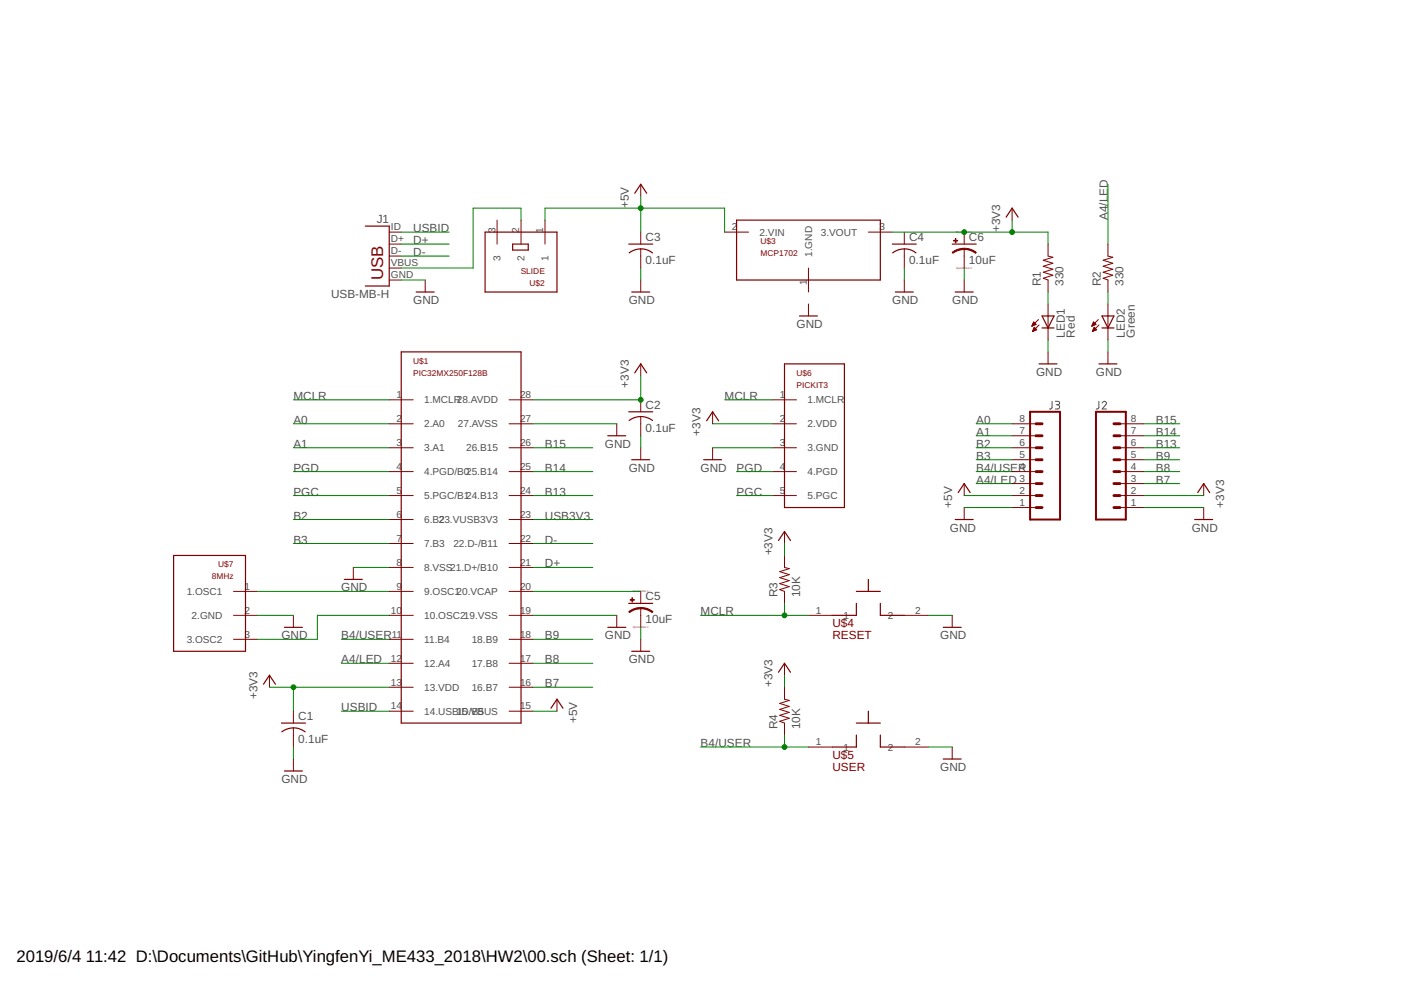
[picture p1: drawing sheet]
<svg xmlns="http://www.w3.org/2000/svg" width="297mm" height="210mm" viewBox="0 0 297 210" stroke-linecap="round" stroke-linejoin="round" font-family="sans-serif">
<path d="M223.1 85.1l-.1 1.4-.5 .2M223.8 85.1h.5a.36 .36 0 0 1 .4 .3 .36 .36 0 0 1-.4 .4h-.4M224.2 85.8a.46 .46 0 0 1 .5 .5 .46 .46 0 0 1-.5 .4h-.4M233 85.1l-.1 1.4-.5 .2M233.7 85.4a.44 .44 0 0 1 .6-.3 .44 .44 0 0 1 .1 .7l-.7 .9h.9" fill="none" stroke="#505050" stroke-width=".21"/>
<g fill="none" stroke="#800000" stroke-width=".21">
<path d="M135.8 39.1v2.5M82.5 51.8h2.6M82.5 54.3h2.6M82.5 56.8h2.6M82.5 59.4h2.6M82.5 49.2h2.6M90.1 59.4v2.5M105.4 46.7v5.1M110.5 46.7v5.1M115.5 46.7v5.1M135.8 49.2v2.6M135.8 52.8v4"/>
<path d="M135.8 59.4v2.5M153.6 49.2h5.1M171.4 56.8v5.1M184.1 49.2h5.1M191.7 49.2v2.6M191.7 52.8v4M191.7 59.4v2.5M204.4 49.2v2.6M204.4 52.8v4M204.4 59.4v2.5M214.6 44.1v2.6M222.2 51.8v2.5l1 .2-2 .7 2 .6-2 .7 2 .6-2 .6 2 .7-2 .6 1 .4v2.5"/>
<path d="M234.9 51.8v2.5l1 .2-2 .7 2 .6-2 .7 2 .6-2 .6 2 .7-2 .6 1 .4v2.5M135.8 77.2v2.5M171.4 64.5v2.5M218.8 69.1h.1M218.8 69h.4M218.9 68.9h.6M218.9 70.3h.1M218.9 68.7h.7M218.9 70.2h.3M219 68.6h.5M219 70.1h.5M219.1 68.5h.3"/>
<path d="M219.1 69.9h.7M219.1 69.8h.6M219.1 68.4h.1M219.2 68.3l.5 .5-.9 .4zM219.2 69.7h.4M219.2 69.6h.2M219.3 69.4h.1M219.3 69.4l.5 .5-.9 .4zM220.2 67.8l-1.4 1.4M220.3 68.9l-1.4 1.4M222.2 64.5v7.6M222.2 74.6v2.6"/>
<path d="M231.5 69.1h.1M231.5 69h.4M231.6 68.9h.6M231.6 70.3h.1M231.6 68.7h.7M231.6 70.2h.3M231.7 70.1h.5M231.7 68.6h.5M231.8 68.5h.3M231.8 69.9h.7M231.8 69.8h.6M231.8 68.4h.1"/>
<path d="M231.9 69.7h.4M231.9 68.3l.5 .5-.9 .4zM231.9 69.6h.2M232 69.4h.1M232 69.4l.5 .5-.9 .4zM232.9 67.8l-1.4 1.4M233 68.9l-1.4 1.4M234.9 64.5v7.6M234.9 74.6v2.6M82.5 84.8h5.1M82.5 89.9h5.1M82.5 94.9h5.1"/>
<path d="M82.5 100h5.1M107.9 84.8h5.1M107.9 89.9h5.1M107.9 94.9h5.1M107.9 100h5.1M130.8 89.9v2.5M135.8 84.8v2.5M135.8 88.3v4.1M135.8 94.9v2.6M151.1 87.3v2.6M151.1 94.9v2.6M163.8 84.8h5.1"/>
<path d="M163.8 89.9h5.1M163.8 94.9h5.1M163.8 100h5.1M214.6 89.9h5.1M214.6 94.9h5.1M214.6 100h5.1M214.6 97.5h5.1M214.6 92.4h5.1M237.4 89.9h5.1M237.4 94.9h5.1M237.4 100h5.1M237.4 97.5h5.1"/>
<path d="M237.4 92.4h5.1M82.5 105.1h5.1M82.5 110.2h5.1M82.5 115.2h5.1M107.9 105.1h5.1M107.9 110.2h5.1M107.9 115.2h5.1M163.8 105.1h5.1M166.3 117.8v2.5l1 .3-2 .6 2 .6-2 .7 2 .6-2 .6 2 .7-2 .6 1 .4v2.5M166.3 112.7v2.5M204.4 102.5v2.6M204.4 107.6v2.6"/>
<path d="M214.6 105.1h5.1M214.6 107.6h5.1M214.6 102.5h5.1M237.4 105.1h5.1M237.4 107.6h5.1M237.4 102.5h5.1M255.2 102.5v2.6M255.2 107.6v2.6M49.5 125.4h5.1M49.5 130.5h5.1M49.5 135.6h5.1M62.2 130.5v2.5"/>
<path d="M74.9 120.3v2.6M82.5 120.3h5.1M82.5 125.4h5.1M82.5 130.5h5.1M82.5 135.6h5.1M107.9 120.3h5.1M107.9 125.4h5.1M107.9 130.5h5.1M107.9 135.6h5.1M130.8 130.5v2.5M135.8 125.4v2.5M135.8 128.9v4.1"/>
<path d="M135.8 135.6v2.5M171.4 130.5h5.1M191.7 130.5h5.1M201.9 130.5v2.5M57.1 143.2v2.5M62.2 150.8v2.5M62.2 154.3v4.1M82.5 140.6h5.1M82.5 145.7h5.1M82.5 150.8h5.1M107.9 140.6h5.1M107.9 145.7h5.1"/>
<path d="M107.9 150.8h5.1M118.1 148.3v2.5M166.3 140.6v2.6M166.3 145.7v2.6l1 .2-2 .6 2 .7-2 .6 2 .6-2 .7 2 .6-2 .6 1 .4v2.6M171.4 158.4h5.1M191.7 158.4h5.1M201.9 158.4v2.5M62.2 160.9v2.6"/>
</g>
<g fill="none" stroke="#800000" stroke-width=".25">
<path d="M77.4 47.9h5.1v12.7h-5.1M102.8 49.2h15.3v12.7h-15.3zM108.7 51.8h3.3v1.2h-3.3zM133.3 51.8h5.1M133.4 53.6a4 4 0 0 1 4.9 0M134.6 41l1.2-1.9 1.3 1.9M156.2 46.7h30.4v12.7h-30.4zM189.2 51.8h5.1M189.3 53.6a4 4 0 0 1 4.9 0M201.9 51.8h5.1M213.3 46l1.3-1.9 1.3 1.9M85.1 74.6h25.4v78.7h-25.4z"/>
<path d="M88.2 61.9h3.9M133.9 61.9h3.9M134.6 79.1l1.2-1.9 1.3 1.9M166.3 77.2h12.7v30.4h-12.7zM169.5 67h3.8M189.8 61.9h3.8M202.5 61.9h3.8M220.3 77.2h3.8M220.9 67h2.6l-1.3 2.5zM220.9 69.5h2.6M233 77.2h3.8M233.6 69.5h2.6"/>
<path d="M233.6 67h2.6l-1.3 2.5zM128.9 92.4h3.8M133.3 87.3h5.1M133.4 89.2a4 4 0 0 1 4.9 0M133.9 97.5h3.9M149.2 97.5h3.8M149.8 89.2l1.3-1.9 1.3 1.9M36.8 117.8h15.2v20.3h-15.2zM165.1 114.6l1.2-1.9 1.3 1.9M202.5 110.2h3.8M203.2 104.4l1.2-1.9 1.3 1.9M253.3 110.2h3.8"/>
<path d="M253.9 104.4l1.3-1.9 1.3 1.9M60.3 133h3.8M73 122.9h3.8M128.9 133h3.8M133.3 127.9h5.1M133.9 138.1h3.9M181.6 127.9v2.6h-5.1M181.6 125.4h5M184.1 122.9v2.5M186.6 127.9v2.6h5.1M200 133h3.8M55.9 145.1l1.2-1.9 1.3 1.9"/>
<path d="M59.7 153.3h5M59.8 155.2a4 4 0 0 1 4.9 0M116.8 150.2l1.3-1.9 1.3 1.9M165.1 142.5l1.2-1.9 1.3 1.9M181.6 153.3h5M181.6 155.9v2.5h-5.1M184.1 150.8v2.5M186.6 155.9v2.5h5.1M60.3 163.5h3.8M200 160.9h3.8"/>
</g>
<g fill="#800000" stroke="#800000" stroke-width=".21">
<path d="M135.8 128.8h.3a3.9 3.9 0 0 1 2.3 .9l-.1 .2-1.4-.7-1.1-.1z" fill-rule="evenodd"/>
<path d="M133.3 129.7l1.2-.7 1.3-.2v.3l-1 .1-1.3 .7z" fill-rule="evenodd"/>
<path d="M204.4 52.6l1.4 .3 1.2 .6-.2 .2-1.4-.7-1-.1z" fill-rule="evenodd"/>
<path d="M201.9 53.5l1.2-.6 1.3-.3v.3l-1.5 .3-.9 .5z" fill-rule="evenodd"/>
</g>
<g fill="#800000" stroke="#800000" stroke-width=".21">
<path d="M133.6 127.1h.9v.2h-.9z"/>
<path d="M134 126.7h.1v.9h-.1z"/>
<path d="M202.2 51h.9v.1h-.9z"/>
<path d="M202.5 50.6h.2v.9h-.2z"/>
</g>
<path d="M218.4 87.3h6.3v22.9h-6.3zM232.4 87.3h6.3v22.9h-6.3z" fill="none" stroke="#800000" stroke-width=".42"/>
<g fill="none" stroke="#800000" stroke-width=".61">
<path d="M219.7 97.5h1.2M219.7 100h1.2M219.7 94.9h1.2M219.7 92.4h1.2M219.7 89.9h1.2M236.2 97.5h1.2M236.2 100h1.2M236.2 94.9h1.2M236.2 92.4h1.2M236.2 89.9h1.2M219.7 102.5h1.2M219.7 105.1h1.2"/>
<path d="M219.7 107.6h1.2M236.2 102.5h1.2M236.2 105.1h1.2M236.2 107.6h1.2"/>
</g>
<g fill="none" stroke="#008000" stroke-width=".21">
<path d="M234.9 39.1v12.7M85.1 59.4h5M85.1 49.2h10.1M85.1 54.3h10.1M85.1 51.8h10.1M110.5 46.7v-2.6h-10.2v12.7h-15.2M115.5 46.7v-2.6h38.1v5.1M135.8 41.6v7.6M135.8 56.8v2.6M189.2 49.2h33v2.6M191.7 56.8v2.6M204.4 56.8v2.6"/>
<path d="M214.6 46.7v2.5M135.8 79.7v5.1h-22.8M222.2 61.9v2.6M222.2 72.1v2.5M234.9 61.9v2.6M234.9 72.1v2.5M62.2 89.9h20.3M62.2 94.9h20.3M62.2 84.8h20.3M62.2 100h20.3M113 89.9h17.8M113 94.9h12.7"/>
<path d="M113 100h12.7M135.8 92.4v2.5M151.1 89.9h12.7M151.1 94.9h12.7M153.6 84.8h10.2M156.2 100h7.6M207 89.9h7.6M207 94.9h7.6M207 92.4h7.6M207 100h7.6M207 97.5h7.6M242.5 89.9h7.6"/>
<path d="M242.5 94.9h7.6M242.5 92.4h7.6M242.5 100h7.6M242.5 97.5h7.6M62.2 105.1h20.3M62.2 110.2h20.3M62.2 115.2h20.3M113 105.1h12.7M113 110.2h12.7M113 115.2h12.7M156.2 105.1h7.6M166.3 115.2v2.6"/>
<path d="M204.4 105.1h10.2M204.4 107.6h10.2M207 102.5h7.6M242.5 105.1h12.7M242.5 107.6h12.7M242.5 102.5h7.6M54.6 130.5h7.6M54.6 125.4h27.9M72.4 135.6h10.1M74.9 120.3h7.6M82.5 130.5h-15.2v5.1h-12.7M113 130.5h17.8"/>
<path d="M113 120.3h12.7M113 125.4h22.8M113 135.6h12.7M135.8 133v2.6M148.5 130.5h22.9M166.3 127.9v2.6M196.8 130.5h5.1M57.1 145.7h25.4M62.2 145.7v5.1M62.2 158.4v2.5M72.4 150.8h10.1M72.4 140.6h10.1"/>
<path d="M113 150.8h5.1M113 145.7h12.7M113 140.6h12.7M148.5 158.4h22.9M166.3 143.2v2.5M166.3 155.9v2.5M196.8 158.4h5.1"/>
</g>
<g fill="#008000" stroke="#008000" stroke-width=".21">
<circle cx="135.8" cy="44.1" r=".51"/>
<circle cx="204.4" cy="49.2" r=".51"/>
<circle cx="214.6" cy="49.2" r=".51"/>
<circle cx="62.2" cy="145.7" r=".51"/>
<circle cx="135.8" cy="84.8" r=".51"/>
<circle cx="166.3" cy="130.5" r=".51"/>
<circle cx="166.3" cy="158.4" r=".51"/>
</g>
<text font-size="3.6" fill="#800000" x="81.3" y="59.4" transform="rotate(-90 81.3 59.4)">USB</text>
<g font-size="3.5">
<text x="3.5" y="203.9">2019/6/4</text>
<text x="18.2" y="203.9">11:42 D:\Documents\GitHub\YingfenYi_ME433_2018\HW2\00.sch (Sheet: 1/1)</text>
</g>
<g font-size="2.5" fill="#505050">
<text x="79.9" y="47.3">J1</text>
<text x="133.3" y="44.1" transform="rotate(-90 133.3 44.1)">+5V</text>
<text x="234.9" y="46.7" transform="rotate(-90 234.9 46.7)">A4/LED</text>
<text x="87.6" y="49.2">USBID</text>
<text x="87.6" y="51.8">D+</text>
<text x="136.9" y="51.1">C3</text>
<text x="192.7" y="51.1">C4</text>
<text x="205.4" y="51.1">C6</text>
<text x="212" y="49.2" transform="rotate(-90 212 49.2)">+3V3</text>
<text x="87.6" y="54.3">D-</text>
<text x="136.9" y="55.9">0.1uF</text>
<text x="192.7" y="55.9">0.1uF</text>
<text x="205.4" y="55.9">10uF</text>
<text x="70.2" y="63.2">USB-MB-H</text>
<text x="87.6" y="64.5">GND</text>
<text x="133.3" y="64.5">GND</text>
<text x="189.2" y="64.5">GND</text>
<text x="201.9" y="64.5">GND</text>
<text x="220.7" y="60.6" transform="rotate(-90 220.7 60.6)">R1</text>
<text x="225.5" y="60.6" transform="rotate(-90 225.5 60.6)">330</text>
<text x="233.4" y="60.6" transform="rotate(-90 233.4 60.6)">R2</text>
<text x="238.2" y="60.6" transform="rotate(-90 238.2 60.6)">330</text>
<text x="168.9" y="69.5">GND</text>
<text x="225.8" y="71.6" transform="rotate(-90 225.8 71.6)">LED1</text>
<text x="227.9" y="71.6" transform="rotate(-90 227.9 71.6)">Red</text>
<text x="238.5" y="71.6" transform="rotate(-90 238.5 71.6)">LED2</text>
<text x="240.6" y="71.6" transform="rotate(-90 240.6 71.6)">Green</text>
<text x="133.3" y="82.2" transform="rotate(-90 133.3 82.2)">+3V3</text>
<text x="219.7" y="79.7">GND</text>
<text x="232.4" y="79.7">GND</text>
<text x="62.2" y="84.8">MCLR</text>
<text x="62.2" y="89.8">A0</text>
<text x="136.9" y="86.7">C2</text>
<text x="153.6" y="84.8">MCLR</text>
<text x="207" y="89.8">A0</text>
<text x="245.1" y="89.8">B15</text>
<text x="62.2" y="94.9">A1</text>
<text x="115.5" y="94.9">B15</text>
<text x="128.2" y="94.9">GND</text>
<text x="136.9" y="91.5">0.1uF</text>
<text x="148.6" y="92.4" transform="rotate(-90 148.6 92.4)">+3V3</text>
<text x="207" y="92.4">A1</text>
<text x="207" y="94.9">B2</text>
<text x="245.1" y="92.4">B14</text>
<text x="245.1" y="94.9">B13</text>
<text x="62.2" y="100">PGD</text>
<text x="115.5" y="100">B14</text>
<text x="133.3" y="100">GND</text>
<text x="148.6" y="100">GND</text>
<text x="156.2" y="100">PGD</text>
<text x="207" y="97.5">B3</text>
<text x="207" y="100">B4/USER</text>
<text x="245.1" y="97.5">B9</text>
<text x="245.1" y="100">B8</text>
<text x="62.2" y="105.1">PGC</text>
<text x="115.5" y="105.1">B13</text>
<text x="156.2" y="105.1">PGC</text>
<text x="201.9" y="107.6" transform="rotate(-90 201.9 107.6)">+5V</text>
<text x="207" y="102.5">A4/LED</text>
<text x="245.1" y="102.5">B7</text>
<text x="259.5" y="107.6" transform="rotate(-90 259.5 107.6)">+3V3</text>
<text x="62.2" y="110.2">B2</text>
<text x="115.5" y="110.2">USB3V3</text>
<text x="201.4" y="112.7">GND</text>
<text x="252.7" y="112.7">GND</text>
<text x="62.2" y="115.2">B3</text>
<text x="115.5" y="115.2">D-</text>
<text x="163.8" y="117.8" transform="rotate(-90 163.8 117.8)">+3V3</text>
<text x="72.4" y="125.4">GND</text>
<text x="115.5" y="120.3">D+</text>
<text x="136.9" y="127.3">C5</text>
<text x="148.6" y="130.5">MCLR</text>
<text x="164.8" y="126.7" transform="rotate(-90 164.8 126.7)">R3</text>
<text x="169.6" y="126.7" transform="rotate(-90 169.6 126.7)">10K</text>
<text x="59.7" y="135.5">GND</text>
<text x="72.4" y="135.5">B4/USER</text>
<text x="115.5" y="135.5">B9</text>
<text x="128.2" y="135.5">GND</text>
<text x="136.9" y="132.1">10uF</text>
<text x="199.3" y="135.5">GND</text>
<text x="72.4" y="140.6">A4/LED</text>
<text x="115.5" y="140.6">B8</text>
<text x="133.3" y="140.6">GND</text>
<text x="54.6" y="148.2" transform="rotate(-90 54.6 148.2)">+3V3</text>
<text x="115.5" y="145.7">B7</text>
<text x="163.8" y="145.7" transform="rotate(-90 163.8 145.7)">+3V3</text>
<text x="63.2" y="152.7">C1</text>
<text x="72.4" y="150.8">USBID</text>
<text x="122.4" y="153.3" transform="rotate(-90 122.4 153.3)">+5V</text>
<text x="164.8" y="154.6" transform="rotate(-90 164.8 154.6)">R4</text>
<text x="169.6" y="154.6" transform="rotate(-90 169.6 154.6)">10K</text>
<text x="63.2" y="157.5">0.1uF</text>
<text x="148.6" y="158.4">B4/USER</text>
<text x="59.7" y="166">GND</text>
<text x="199.3" y="163.5">GND</text>
</g>
<g font-size="2.5" fill="#800000">
<text x="176.5" y="133">U$4</text>
<text x="176.5" y="135.5">RESET</text>
<text x="176.5" y="160.9">U$5</text>
<text x="176.5" y="163.5">USER</text>
</g>
<g font-size="2.1" fill="#505050">
<text x="82.9" y="51.4">D+</text>
<text x="82.9" y="53.9">D-</text>
<text x="82.9" y="48.9">ID</text>
<text x="105" y="49.4" transform="rotate(-90 105 49.4)">3</text>
<text x="110.1" y="49.4" transform="rotate(-90 110.1 49.4)">2</text>
<text x="115.2" y="49.4" transform="rotate(-90 115.2 49.4)">1</text>
<text x="155.2" y="48.9">2</text>
<text x="161" y="50">2.VIN</text>
<text x="174" y="50">3.VOUT</text>
<text x="186.4" y="48.9">3</text>
<text x="82.9" y="56.5">VBUS</text>
<text x="82.9" y="59">GND</text>
<text x="106.1" y="55.3" transform="rotate(-90 106.1 55.3)">3</text>
<text x="111.2" y="55.3" transform="rotate(-90 111.2 55.3)">2</text>
<text x="116.3" y="55.3" transform="rotate(-90 116.3 55.3)">1</text>
<text x="172.2" y="54.5" transform="rotate(-90 172.2 54.5)">1.GND</text>
<text x="171.1" y="60.4" transform="rotate(-90 171.1 60.4)">1</text>
<text x="84.1" y="84.4">1</text>
<text x="84.1" y="89.5">2</text>
<text x="89.9" y="85.5">1.MCLR28.AVDD</text>
<text x="110.3" y="89.5">27</text>
<text x="110.3" y="84.4">28</text>
<text x="165.3" y="89.5">2</text>
<text x="165.3" y="84.4">1</text>
<text x="171.2" y="85.5">1.MCLR</text>
<text x="216.1" y="89.5">8</text>
<text x="239.8" y="89.5">8</text>
<text x="84.1" y="94.6">3</text>
<text x="89.9" y="90.6">2.A0</text>
<text x="89.9" y="95.7">3.A1</text>
<text x="97.1" y="90.6">27.AVSS</text>
<text x="98.8" y="95.7">26.B15</text>
<text x="110.3" y="94.6">26</text>
<text x="165.3" y="94.6">3</text>
<text x="171.2" y="95.7">3.GND</text>
<text x="171.2" y="90.6">2.VDD</text>
<text x="216.1" y="94.6">6</text>
<text x="216.1" y="92">7</text>
<text x="239.8" y="94.6">6</text>
<text x="239.8" y="92">7</text>
<text x="84.1" y="99.6">4</text>
<text x="89.9" y="100.8">4.PGD/B025.B14</text>
<text x="110.3" y="99.6">25</text>
<text x="165.3" y="99.6">4</text>
<text x="171.2" y="100.8">4.PGD</text>
<text x="216.1" y="99.6">4</text>
<text x="216.1" y="97.1">5</text>
<text x="239.8" y="99.6">4</text>
<text x="239.8" y="97.1">5</text>
<text x="84.1" y="104.7">5</text>
<text x="89.9" y="105.8">5.PGC/B124.B13</text>
<text x="110.3" y="104.7">24</text>
<text x="165.3" y="104.7">5</text>
<text x="171.2" y="105.8">5.PGC</text>
<text x="216.1" y="107.3">1</text>
<text x="216.1" y="104.7">2</text>
<text x="216.1" y="102.2">3</text>
<text x="239.8" y="107.3">1</text>
<text x="239.8" y="104.7">2</text>
<text x="239.8" y="102.2">3</text>
<text x="84.1" y="109.8">6</text>
<text x="89.9" y="110.9">6.B23.VUSB3V3</text>
<text x="93.1" y="110.9">2</text>
<text x="110.3" y="109.8">23</text>
<text x="84.1" y="114.9">7</text>
<text x="84.1" y="120">8</text>
<text x="89.9" y="116">7.B3</text>
<text x="96.1" y="116">22.D-/B11</text>
<text x="110.3" y="120">21</text>
<text x="110.3" y="114.9">22</text>
<text x="51.8" y="125">1</text>
<text x="84.1" y="125">9</text>
<text x="89.9" y="121.1">8.VSS21.D+/B10</text>
<text x="110.3" y="125">20</text>
<text x="39.6" y="126.2">1.OSC1</text>
<text x="40.6" y="131.2">2.GND</text>
<text x="51.8" y="130.1">2</text>
<text x="82.9" y="130.1">10</text>
<text x="89.9" y="126.2">9.OSC120.VCAP</text>
<text x="89.9" y="131.2">10.OSC219.VSS</text>
<text x="110.3" y="130.1">19</text>
<text x="173" y="130.1">1</text>
<text x="178.8" y="131.2">1</text>
<text x="188.2" y="131.2">2</text>
<text x="194.1" y="130.1">2</text>
<text x="39.6" y="136.3">3.OSC2</text>
<text x="51.8" y="135.2">3</text>
<text x="83" y="135.2">11</text>
<text x="89.9" y="136.3">11.B4</text>
<text x="100" y="136.3">18.B9</text>
<text x="110.3" y="135.2">18</text>
<text x="82.9" y="140.3">12</text>
<text x="89.9" y="141.4">12.A4</text>
<text x="100" y="141.4">17.B8</text>
<text x="110.3" y="140.3">17</text>
<text x="82.9" y="145.3">13</text>
<text x="89.9" y="146.5">13.VDD</text>
<text x="100" y="146.5">16.B7</text>
<text x="110.3" y="145.3">16</text>
<text x="82.9" y="150.4">14</text>
<text x="89.9" y="151.5">14.USB1ID/B5</text>
<text x="98" y="151.5">5.VBUS</text>
<text x="110.3" y="150.4">15</text>
<text x="173" y="158">1</text>
<text x="178.8" y="159.2">1</text>
<text x="188.2" y="159.2">2</text>
<text x="194.1" y="158">2</text>
</g>
<g font-size="1.8" fill="#800000">
<text x="161.3" y="51.8">U$3</text>
<text x="110.4" y="58.1">SLIDE</text>
<text x="161.3" y="54.3">MCP1702</text>
<text x="112.3" y="60.6">U$2</text>
<text x="87.6" y="77.1">U$1</text>
<text x="87.6" y="79.7">PIC32MX250F128B</text>
<text x="168.9" y="79.7">U$6</text>
<text x="168.9" y="82.2">PICKIT3</text>
<text x="44.9" y="122.9">8MHz</text>
<text x="46.2" y="120.3">U$7</text>
</g>
<g font-size=".6" fill="#800080">
<text x="202.7" y="49.4">SpiceOrder 1</text>
<text x="202.7" y="57">SpiceOrder 2</text>
<text x="134.2" y="125.6">SpiceOrder 1</text>
<text x="134.2" y="133.2">SpiceOrder 2</text>
</g>
</svg>
